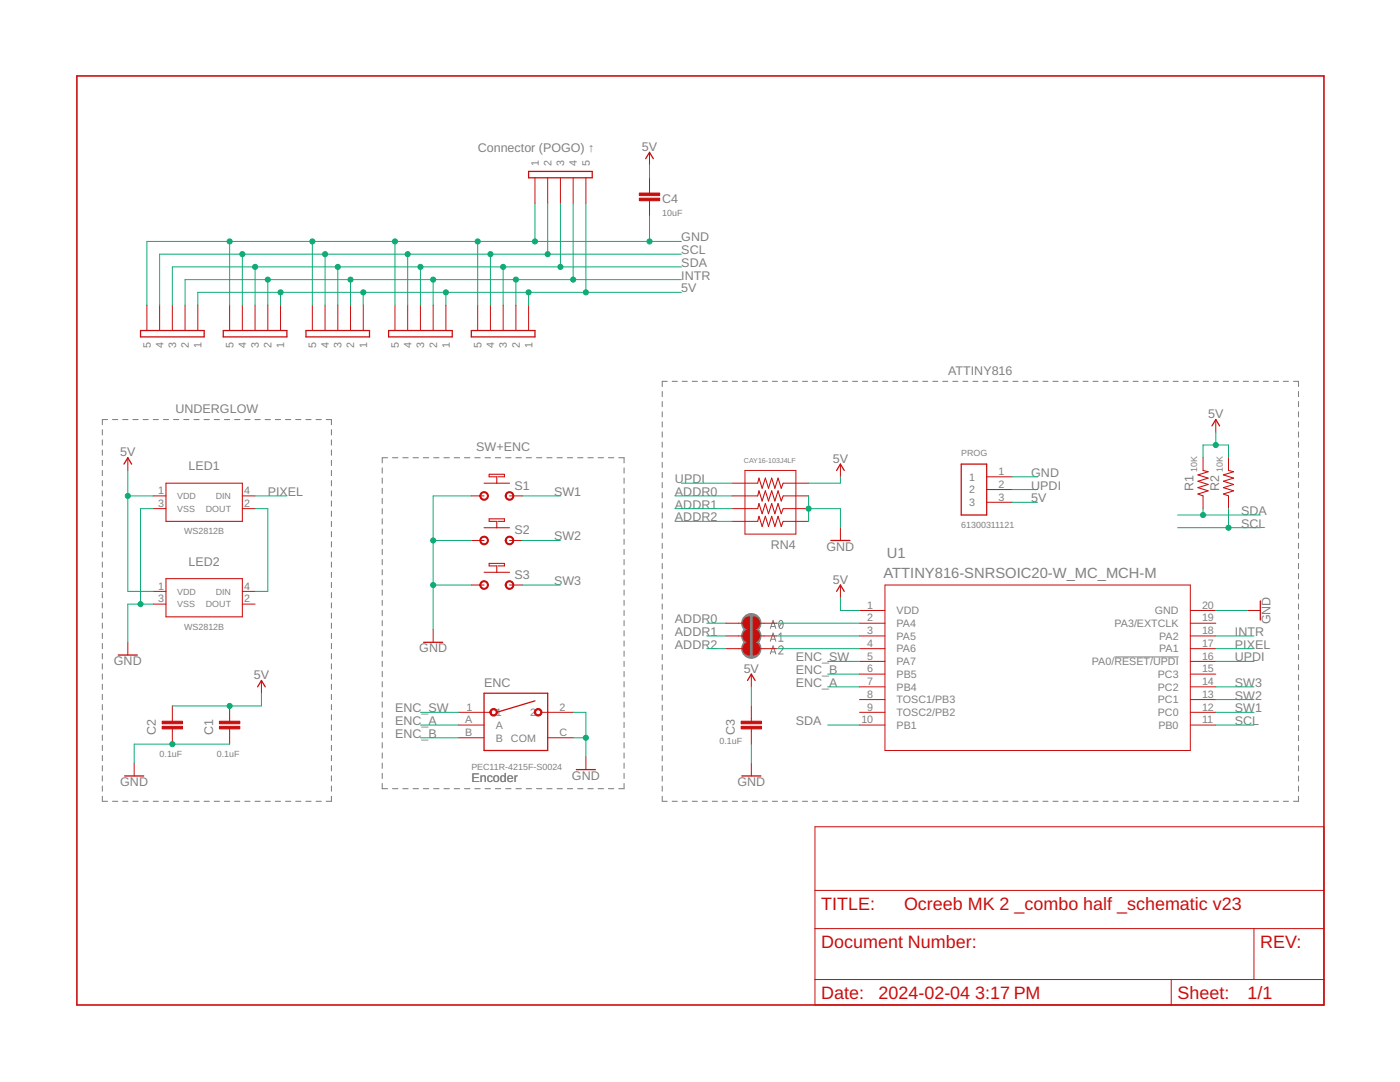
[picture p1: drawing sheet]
<svg xmlns="http://www.w3.org/2000/svg" width="279mm" height="216mm" viewBox="0 0 279 216" stroke-linecap="round" stroke-linejoin="round" font-family="sans-serif">
<g fill="none" stroke="#808080" stroke-width=".21">
<path d="M132.2 78.1v1M133.2 76.1h-1v1M134.2 76.1h1M136.2 76.1h1M138.2 76.1h1M140.2 76.1h1M142.2 76.1h1M144.2 76.1h1M146.2 76.1h1M148.2 76.1h1M150.2 76.1h1M152.2 76.1h1"/>
<path d="M154.2 76.1h1M156.2 76.1h1M158.2 76.1h1M160.2 76.1h1M162.2 76.1h1M164.2 76.1h1M166.2 76.1h1M168.1 76.1h1.1M170.2 76.1h1M172.1 76.1h1.1M174.2 76.1h1M176.1 76.1h1.1"/>
<path d="M178.2 76.1h1M180.1 76.1h1.1M182.2 76.1h1M184.1 76.1h1M186.2 76.1h1M188.2 76.1h.9M190.2 76.1h1M192.2 76.1h.9M194.2 76.1h1M196.2 76.1h.9M198.2 76.1h1M200.2 76.1h.9"/>
<path d="M202.1 76.1h1.1M204.2 76.1h.9M206.1 76.1h1.1M208.2 76.1h.9M210.1 76.1h1.1M212.2 76.1h.9M214.1 76.1h1.1M216.2 76.1h.9M218.1 76.1h1M220.2 76.1h.9M222.1 76.1h1M224.2 76.1h.9"/>
<path d="M226.1 76.1h1M228.2 76.1h1M230.1 76.1h1M232.2 76.1h1M234.1 76.1h1M236.1 76.1h1.1M238.1 76.1h1M240.1 76.1h1.1M242.1 76.1h1M244.1 76.1h1.1M246.1 76.1h1M248.1 76.1h1.1"/>
<path d="M250.1 76.1h1M252.1 76.1h1M254.1 76.1h1M256.1 76.1h1M258.1 76.1h1v1M259.1 78.1v1M20.4 85.7v1.1M20.4 87.8v1M20.4 89.8v1M20.4 91.8v1.1M20.4 93.9v1M20.4 95.9v1"/>
<path d="M20.4 97.9v1.1M20.4 100v1M21.5 83.7h-1.1v1.1M22.5 83.7h1M24.5 83.7h1M26.5 83.7h1.1M28.6 83.7h1M30.6 83.7h1M32.6 83.7h1M34.6 83.7h1.1M36.7 83.7h1M38.7 83.7h1"/>
<path d="M40.7 83.7h1.1M42.8 83.7h1M44.8 83.7h1M46.8 83.7h1.1M48.9 83.7h1M50.9 83.7h1M52.9 83.7h1.1M54.9 83.7h1.1M57 83.7h1M59 83.7h1M61 83.7h1.1M63.1 83.7h1"/>
<path d="M65.1 83.7h1v1.1M66.1 85.7v1.1M66.1 87.8v1M66.1 89.8v1M66.1 91.8v1.1M66.1 93.9v1M66.1 95.9v1M66.1 97.9v1.1M66.1 100v1M76.3 93.4v1M76.3 95.4v1M76.3 97.4v1.1"/>
<path d="M76.3 99.5v1M77.3 91.3h-1v1.1M78.3 91.3h1.1M80.4 91.3h1M82.4 91.3h1.1M84.5 91.3h1.1M86.6 91.3h1M88.6 91.3h1.1M90.7 91.3h1M92.7 91.3h1.1M94.8 91.3h1M96.8 91.3h1.1"/>
<path d="M98.9 91.3h1M100.9 91.3h1.1M103 91.3h1M105 91.3h1.1M107.1 91.3h1M109.1 91.3h1.1M111.2 91.3h1M113.2 91.3h1.1M115.3 91.3h1M117.3 91.3h1.1M119.4 91.3h1M121.4 91.3h1.1"/>
<path d="M123.5 91.3h1v1.1M124.5 93.4v1M124.5 95.4v1M124.5 97.4v1.1M124.5 99.5v1M132.2 80.1v1.1M132.2 82.2v1M132.2 84.2v1M132.2 86.2v1M132.2 88.2v1M132.2 90.2v1M132.2 92.3v1"/>
<path d="M132.2 94.3v1M132.2 96.3v1M132.2 98.3v1M259.1 80.1v1.1M259.1 82.2v1M259.1 84.2v1M259.1 86.2v1M259.1 88.2v1M259.1 90.2v1M259.1 92.3v1M259.1 94.3v1M259.1 96.3v1"/>
<path d="M259.1 98.3v1M20.4 102v1M20.4 104v1.1M20.4 106.1v1M20.4 108.1v1M20.4 110.1v1.1M20.4 112.2v1M20.4 114.2v1M20.4 116.2v1M20.4 118.3v1M66.1 102v1M66.1 104v1.1"/>
<path d="M66.1 106.1v1M66.1 108.1v1M66.1 110.1v1.1M66.1 112.2v1M66.1 114.2v1M66.1 116.2v1M66.1 118.3v1M76.3 101.5v1M76.3 103.5v1.1M76.3 105.6v1M76.3 107.6v1M76.3 109.6v1.1"/>
<path d="M76.3 111.7v1M76.3 113.7v1M76.3 115.7v1M76.3 117.8v1M76.3 119.8v1M124.5 101.5v1M124.5 103.5v1.1M124.5 105.6v1M124.5 107.6v1M124.5 109.6v1.1M124.5 111.7v1M124.5 113.7v1"/>
<path d="M124.5 115.7v1M124.5 117.8v1M124.5 119.8v1M132.2 100.3v1M132.2 102.3v1.1M132.2 104.4v1M132.2 106.4v1M132.2 108.4v1M132.2 110.4v1M132.2 112.4v1.1M132.2 114.5v1M132.2 116.5v1"/>
<path d="M132.2 118.5v1M259.1 100.3v1M259.1 102.3v1.1M259.1 104.4v1M259.1 106.4v1M259.1 108.4v1M259.1 110.4v1M259.1 112.4v1.1M259.1 114.5v1M259.1 116.5v1M259.1 118.5v1M20.4 120.3v1"/>
<path d="M20.4 122.3v1M20.4 124.3v1.1M20.4 126.4v1M20.4 128.4v1M20.4 130.4v1.1M20.4 132.5v1M20.4 134.5v1M20.4 136.5v1.1M20.4 138.6v1M66.1 120.3v1M66.1 122.3v1M66.1 124.3v1.1"/>
<path d="M66.1 126.4v1M66.1 128.4v1M66.1 130.4v1.1M66.1 132.5v1M66.1 134.5v1M66.1 136.5v1.1M66.1 138.6v1M76.3 121.8v1M76.3 123.8v1.1M76.3 125.9v1M76.3 127.9v1M76.3 129.9v1.1"/>
<path d="M76.3 132v1M76.3 134v1M76.3 136v1.1M76.3 138v1.1M124.5 121.8v1M124.5 123.8v1.1M124.5 125.9v1M124.5 127.9v1M124.5 129.9v1.1M124.5 132v1M124.5 134v1M124.5 136v1.1"/>
<path d="M124.5 138v1.1M132.2 120.5v1M132.2 122.5v1.1M132.2 124.6v1M132.2 126.6v1M132.2 128.6v1M132.2 130.6v1M132.2 132.6v1M132.2 134.7v1M132.2 136.7v1M132.2 138.7v1M259.1 120.5v1"/>
<path d="M259.1 122.5v1.1M259.1 124.6v1M259.1 126.6v1M259.1 128.6v1M259.1 130.6v1M259.1 132.6v1M259.1 134.7v1M259.1 136.7v1M259.1 138.7v1M20.4 140.6v1M20.4 142.6v1.1M20.4 144.7v1"/>
<path d="M20.4 146.7v1M20.4 148.7v1.1M20.4 150.7v1.1M20.4 152.8v1M20.4 154.8v1.1M20.4 156.8v1.1M20.4 158.9v1h1.1M22.5 159.9h1M24.5 159.9h1M26.5 159.9h1.1M28.6 159.9h1M30.6 159.9h1"/>
<path d="M32.6 159.9h1M34.6 159.9h1.1M36.7 159.9h1M38.7 159.9h1M40.7 159.9h1.1M42.8 159.9h1M44.8 159.9h1M46.8 159.9h1.1M48.9 159.9h1M50.9 159.9h1M52.9 159.9h1.1M54.9 159.9h1.1"/>
<path d="M57 159.9h1M59 159.9h1M61 159.9h1.1M63.1 159.9h1M66.1 140.6v1M66.1 142.6v1.1M66.1 144.7v1M66.1 146.7v1M66.1 148.7v1.1M66.1 150.7v1.1M66.1 152.8v1M66.1 154.8v1.1"/>
<path d="M66.1 156.8v1.1M66.1 158.9v1h-1M76.3 140.1v1M76.3 142.1v1.1M76.3 144.1v1.1M76.3 146.2v1M76.3 148.2v1M76.3 150.2v1.1M76.3 152.3v1M76.3 154.3v1M76.3 156.3v1.1h1M78.3 157.4h1.1"/>
<path d="M80.4 157.4h1M82.4 157.4h1.1M84.5 157.4h1.1M86.6 157.4h1M88.6 157.4h1.1M90.7 157.4h1M92.7 157.4h1.1M94.8 157.4h1M96.8 157.4h1.1M98.9 157.4h1M100.9 157.4h1.1M103 157.4h1"/>
<path d="M105 157.4h1.1M107.1 157.4h1M109.1 157.4h1.1M111.2 157.4h1M113.2 157.4h1.1M115.3 157.4h1M117.3 157.4h1.1M119.4 157.4h1M121.4 157.4h1.1M124.5 140.1v1M124.5 142.1v1.1M124.5 144.1v1.1"/>
<path d="M124.5 146.2v1M124.5 148.2v1M124.5 150.2v1.1M124.5 152.3v1M124.5 154.3v1M124.5 156.3v1.1h-1M132.2 158.9v1h1M132.2 140.7v1M132.2 142.7v1M132.2 144.8v1M132.2 146.8v1M132.2 148.8v1"/>
<path d="M132.2 150.8v1M132.2 152.8v1M132.2 154.9v1M132.2 156.9v1M134.2 159.9h1M136.2 159.9h1M138.2 159.9h1M140.2 159.9h1M142.2 159.9h1M144.2 159.9h1M146.2 159.9h1M148.2 159.9h1"/>
<path d="M150.2 159.9h1M152.2 159.9h1M154.2 159.9h1M156.2 159.9h1M158.2 159.9h1M160.2 159.9h1M162.2 159.9h1M164.2 159.9h1M166.2 159.9h1M168.1 159.9h1.1M170.2 159.9h1M172.1 159.9h1.1"/>
<path d="M174.2 159.9h1M176.1 159.9h1.1M178.2 159.9h1M180.1 159.9h1.1M182.2 159.9h1M184.1 159.9h1M186.2 159.9h1M188.2 159.9h.9M190.2 159.9h1M192.2 159.9h.9M194.2 159.9h1M196.2 159.9h.9"/>
<path d="M198.2 159.9h1M200.2 159.9h.9M202.1 159.9h1.1M204.2 159.9h.9M206.1 159.9h1.1M208.2 159.9h.9M210.1 159.9h1.1M212.2 159.9h.9M214.1 159.9h1.1M216.2 159.9h.9M218.1 159.9h1M220.2 159.9h.9"/>
<path d="M222.1 159.9h1M224.2 159.9h.9M226.1 159.9h1M228.2 159.9h1M230.1 159.9h1M232.2 159.9h1M234.1 159.9h1M236.1 159.9h1.1M238.1 159.9h1M240.1 159.9h1.1M242.1 159.9h1M244.1 159.9h1.1"/>
<path d="M246.1 159.9h1M248.1 159.9h1.1M250.1 159.9h1M252.1 159.9h1M254.1 159.9h1M256.1 159.9h1M259.1 158.9v1h-1M259.1 140.7v1M259.1 142.7v1M259.1 144.8v1M259.1 146.8v1M259.1 148.8v1"/>
<path d="M259.1 150.8v1M259.1 152.8v1M259.1 154.9v1M259.1 156.9v1"/>
</g>
<path d="M153.7 125.4l.6-1.6 .5 1.6M153.7 128l.6-1.7 .5 1.7M153.7 130.5l.6-1.6 .5 1.6M153.9 125h.8M153.9 127.6h.8M153.9 130.1h.8M155.4 129.2a.44 .44 0 0 1 .6-.3 .44 .44 0 0 1 .2 .7l-.8 .9h.9M155.4 126.7l.5-.4v1.7M155.4 128h.9M155.6 123.9l.3-.1a.97 .97 0 0 1 0 1.6 1 1 0 0 1-.3-1.5zM156.2 124.2l-.7 .9M222.4 131.1h12.8" fill="none" stroke="#808080" stroke-width=".2"/>
<g fill="#808080" stroke="#808080" stroke-width=".2">
<circle cx="149.9" cy="124.4" r="1.93"/>
<circle cx="149.9" cy="126.9" r="1.93"/>
<circle cx="149.9" cy="129.4" r="1.93"/>
</g>
<path d="M15.3 15.2h248.9v185.3h-248.9z" fill="none" stroke="#c90d0c" stroke-width=".32"/>
<g fill="none" stroke="#c90d0c" stroke-width=".2">
<path d="M106.8 35.5v5.1M109.3 35.5v5.1M111.8 35.5v5.1M114.4 35.5v5.1M116.9 35.5v5.1M129.6 30.4v2.5M129.6 35.5v3M129.6 40v3.1M29.3 60.9v5.1M31.9 60.9v5.1M34.4 60.9v5.1M36.9 60.9v5.1"/>
<path d="M39.5 60.9v5.1M45.8 60.9v5.1M48.4 60.9v5.1M50.9 60.9v5.1M53.4 60.9v5.1M56 60.9v5.1M62.3 60.9v5.1M64.9 60.9v5.1M67.4 60.9v5.1M70 60.9v5.1M72.5 60.9v5.1M78.8 60.9v5.1"/>
<path d="M81.4 60.9v5.1M83.9 60.9v5.1M86.4 60.9v5.1M89 60.9v5.1M95.3 60.9v5.1M97.9 60.9v5.1M100.4 60.9v5.1M103 60.9v5.1M105.5 60.9v5.1M25.5 91.3v2.6M30.6 99h2.5M48.4 99h2.5"/>
<path d="M94.1 99h2.5M101.7 99h2.5M146.1 99h5.1M146.1 96.4h5.1M148.7 93.9h10.1v12.7h-10.1zM156.3 99h5.1M156.3 96.4h5.1M167.7 92.6v2.5M196.9 95.1h5.1M196.9 97.7h5.1M240.1 91.3v2.6M240.1 99v2.5"/>
<path d="M242.6 83.7v2.6M245.2 91.3v2.6M245.2 99v2.5M30.6 101.5h2.5M30.6 118h2.5M48.4 101.5h2.5M48.4 118h2.5M94.1 107.8h2.5M94.1 116.7h2.5M101.7 107.8h2.5M101.7 116.7h2.5M146.1 101.5h5.1"/>
<path d="M146.1 104h5.1M156.3 101.5h5.1M156.3 104h5.1M167.7 105.3v2.5M167.7 116.7v2.6M176.6 116.7h61v33.1h-61zM196.9 100.2h5.1M25.5 128.2v2.5M30.6 120.5h2.5M48.4 120.5h2.5M52.2 135.8v2.5M86.4 125.6v2.6"/>
<path d="M144.9 124.4h3.4M144.9 126.9h3.4M144.9 129.4h3.4M149.9 134.5v2.6M151.6 124.4h3.4M151.6 126.9h3.4M151.6 129.4h3.4M171.5 121.8h5.1M171.5 124.4h5.1M171.5 126.9h5.1M171.5 129.4h5.1M171.5 132h5.1"/>
<path d="M171.5 134.5h5.1M171.5 137.1h5.1M171.5 139.6h5.1M237.6 121.8h5M237.6 124.4h5M237.6 126.9h5M237.6 129.4h5M237.6 132h5M237.6 134.5h5M237.6 137.1h5M237.6 139.6h5M249 121.8h2.5"/>
<path d="M26.8 152.3v2.5M34.4 140.9v3M34.4 145.4v3.1M45.8 140.9v3M45.8 145.4v3.1M91.5 142.1h6.4M91.5 144.7h5.1M91.5 147.2h5.1M108 142.1h6.4M109.3 147.2h5.1M116.9 151v2.6M149.9 140.9v3"/>
<path d="M149.9 145.4v3.1M149.9 152.3v2.5M171.5 142.1h5.1M171.5 144.7h5.1M237.6 142.1h5M237.6 144.7h5M162.6 165h101.6v35.5h-101.6zM162.6 177.7h101.6M162.6 185.3h101.6M162.6 195.5h101.6M233.7 195.5v5M250.3 185.3v10.2"/>
</g>
<g fill="none" stroke="#c90d0c" stroke-width=".25">
<path d="M105.5 34.2h12.7v1.3h-12.7zM128.9 31.7l.7-1.3 .8 1.3M28 66h12.7v1.2h-12.7zM44.6 66h12.7v1.2h-12.7zM61.1 66h12.6v1.2h-12.6zM77.6 66h12.7v1.2h-12.7zM94.1 66h12.7v1.2h-12.7zM24.7 92.6l.8-1.3 .8 1.3M167 93.9l.7-1.3 .8 1.3M191.8 92.6h5.1v10.2h-5.1zM241.9 85l.7-1.3 .8 1.3M165.8 107.8h3.8"/>
<path d="M167 118l.7-1.3 .8 1.3M251.5 119.9v3.8M23.6 130.7h3.8M51.4 137.1l.8-1.3 .7 1.3M84.5 128.2h3.8M96.6 138.3h12.7v11.5h-12.7zM106.8 139.8l-7.7 2.3M149.2 135.8l.7-1.3 .8 1.3M24.9 154.8h3.8M115 153.6h3.8M148 154.8h3.8"/>
</g>
<g fill="#c90d0c" stroke="#c90d0c" stroke-width=".2">
<path d="M97.9 141.6a.76 .76 0 0 1 1.3 .1 .76 .76 0 0 1-.5 1.2 .76 .76 0 0 1-1-.8h.3a.51 .51 0 0 1 .7-.5 .51 .51 0 0 1 .2 .8 .51 .51 0 0 1-.9-.1v-.2h-.3z" fill-rule="evenodd"/>
<path d="M106.8 141.6a.76 .76 0 0 1 1.2 .1 .76 .76 0 0 1-.4 1.2 .76 .76 0 0 1-1-.8h.3a.51 .51 0 0 1 .7-.5 .51 .51 0 0 1 .2 .8 .51 .51 0 0 1-.9-.1v-.2h-.3z" fill-rule="evenodd"/>
<path d="M95.9 98.4a.87 .87 0 0 1 1.4 0 .87 .87 0 0 1-.4 1.4 .87 .87 0 0 1-1.1-.8h.1a.66 .66 0 0 1 1-.7 .66 .66 0 0 1 .2 1.1 .66 .66 0 0 1-1.1-.2l-.1-.2h-.1z" fill-rule="evenodd"/>
<path d="M101 98.4a.86 .86 0 0 1 1.4 .1 .86 .86 0 0 1-.5 1.3 .86 .86 0 0 1-1.1-.8h.2a.66 .66 0 0 1 .9-.7 .66 .66 0 0 1 .2 1.1 .66 .66 0 0 1-1-.2l-.1-.2h-.2z" fill-rule="evenodd"/>
<path d="M95.9 107.3a.87 .87 0 0 1 1.4 0 .87 .87 0 0 1-.4 1.3 .87 .87 0 0 1-1.1-.8h.1a.66 .66 0 0 1 1-.6 .66 .66 0 0 1 .2 1.1 .66 .66 0 0 1-1.1-.2l-.1-.3h-.1z" fill-rule="evenodd"/>
<path d="M101 107.3a.86 .86 0 0 1 1.4 .1 .86 .86 0 0 1-.5 1.3 .86 .86 0 0 1-1.1-.9h.2a.66 .66 0 0 1 .9-.6 .66 .66 0 0 1 .2 1.1 .66 .66 0 0 1-1-.2l-.1-.3h-.2z" fill-rule="evenodd"/>
<path d="M95.9 116.2a.87 .87 0 0 1 1.4 0 .87 .87 0 0 1-.4 1.3 .87 .87 0 0 1-1.1-.8h.1a.66 .66 0 0 1 1-.6 .66 .66 0 0 1 .2 1.1 .66 .66 0 0 1-1.1-.3l-.1-.2h-.1z" fill-rule="evenodd"/>
<path d="M101 116.2a.86 .86 0 0 1 1.4 .1 .86 .86 0 0 1-.5 1.3 .86 .86 0 0 1-1.1-.9h.2a.66 .66 0 0 1 .9-.6 .66 .66 0 0 1 .2 1.1 .66 .66 0 0 1-1-.3l-.1-.2h-.2z" fill-rule="evenodd"/>
<path d="M150.3 123.1a1.27 1.27 0 0 1 1.3 1.3 1.27 1.27 0 0 1-1.3 1.2z" fill-rule="evenodd"/>
<path d="M148.6 123.5l.5-.4h.5v2.5a1.26 1.26 0 0 1-1.2-.7 1.26 1.26 0 0 1 .2-1.4z" fill-rule="evenodd"/>
<path d="M150.3 125.6a1.27 1.27 0 0 1 1.3 1.3 1.27 1.27 0 0 1-1.3 1.3z" fill-rule="evenodd"/>
<path d="M148.6 126l.5-.3 .5-.1v2.6a1.26 1.26 0 0 1-1.2-.8 1.26 1.26 0 0 1 .2-1.4z" fill-rule="evenodd"/>
<path d="M150.3 128.2a1.27 1.27 0 0 1 1.3 1.2 1.27 1.27 0 0 1-1.3 1.3z" fill-rule="evenodd"/>
<path d="M148.6 128.6l.5-.4h.5v2.5a1.26 1.26 0 0 1-1.2-.7 1.26 1.26 0 0 1 .2-1.4z" fill-rule="evenodd"/>
</g>
<g fill="none" stroke="#c90d0c" stroke-width=".21">
<path d="M33.1 96.4h15.3v7.6h-15.3zM96.6 96.4h5.1M99.4 95.1h1.3v-.5h-3.1v.5h1.5v1.3M151.2 99l.3-1.1 .6 2.1 .6-2.1 .7 2.1 .6-2.1 .6 2.1 .7-2.1 .6 2.1 .4-1M151.2 96.4l.3-1 .6 2 .6-2 .7 2 .6-2 .6 2 .7-2 .6 2 .4-1M240.1 93.9l1 .2-2 .7 2 .6-2 .6 2 .7-2 .6 2 .6-2 .7 1 .4M245.2 93.9l1 .2-2 .7 2 .6-2 .6 2 .7-2 .6 2 .6-2 .7 1 .4M33.1 115.5h15.3v7.6h-15.3zM96.6 105.3h5.1M96.6 114.2h5.1M99.4 104h1.3v-.5h-3.1v.5h1.5v1.3M99.4 112.9h1.3v-.5h-3.1v.5h1.5v1.3"/>
<path d="M151.2 104l.3-1 .6 2.1 .6-2.1 .7 2.1 .6-2.1 .6 2.1 .7-2.1 .6 2.1 .4-1.1M151.2 101.5l.3-1 .6 2 .6-2 .7 2 .6-2 .6 2 .7-2 .6 2 .4-1"/>
</g>
<g fill="#c90d0c" stroke="#c90d0c" stroke-width=".2">
<path d="M43.8 143.9h4.1v.5h-4.1z"/>
<path d="M43.8 144.9h4.1v.5h-4.1z"/>
<path d="M32.4 143.9h4v.5h-4z"/>
<path d="M32.4 144.9h4v.5h-4z"/>
<path d="M147.9 143.9h4.1v.5h-4.1z"/>
<path d="M147.9 144.9h4.1v.5h-4.1z"/>
<path d="M127.6 38.5h4.1v.5h-4.1z"/>
<path d="M127.6 39.5h4.1v.5h-4.1z"/>
</g>
<g fill="none" stroke="#0dab76" stroke-width=".2">
<path d="M129.6 32.9v2.6M45.8 48.2v12.7M48.4 50.7v10.2M50.9 53.3v7.6M53.4 55.8v5.1M56 58.3v2.6M62.3 48.2v12.7M64.9 50.7v10.2M67.4 53.3v7.6M70 55.8v5.1M72.5 58.3v2.6M78.8 48.2v12.7"/>
<path d="M81.4 50.7v10.2M83.9 53.3v7.6M86.4 55.8v5.1M89 58.3v2.6M95.3 48.2v12.7M97.9 50.7v10.2M100.4 53.3v7.6M103 55.8v5.1M105.5 58.3v2.6M106.8 40.6v7.6M109.3 40.6v10.1M111.8 40.6v12.7"/>
<path d="M114.4 40.6v15.2M116.9 40.6v17.7M129.6 43.1v5.1M136 58.3h-96.5v2.6M136 48.2h-106.7v12.7M136 55.8h-99.1v5.1M136 50.7h-104.1v10.2M136 53.3h-101.6v7.6M25.5 93.9v24.1h5.1M25.5 99h5.1M50.9 99h6.4M94.1 99h-7.7v26.6"/>
<path d="M104.2 99h7.6M134.7 99h11.4M136 96.4h10.1M161.4 99v5M167.7 95.1v1.3h-6.3M202 95.1h5.1M202 97.7h5.1M240.1 91.3v-2.5h5.1v2.5M242.6 86.3v2.5M30.6 101.5h-2.6v19M50.9 101.5h2.5v16.5h-2.5M86.4 116.7h7.7"/>
<path d="M86.4 107.8h7.7M104.2 116.7h7.6M104.2 107.8h7.6M134.7 101.5h11.4M134.7 104h11.4M161.4 101.5h6.3v3.8M167.7 119.3v2.5h3.8M202 100.2h5.1M235 105.3h16.5M235 102.8h16.5M240.1 101.5v1.3M245.2 101.5v3.8"/>
<path d="M30.6 120.5h-5.1v7.7M52.2 138.3v2.6h-17.8M141.1 126.9h3.8M141.1 129.4h3.8M141.1 124.4h3.8M149.9 137.1v3.8M155 126.9h16.5M155 129.4h16.5M155 124.4h16.5M165.2 132h6.3M165.2 137.1h6.3M165.2 134.5h6.3"/>
<path d="M242.6 121.8h6.4M242.6 126.9h7.7M242.6 132h7.7M242.6 137.1h7.7M242.6 129.4h7.7M242.6 139.6h7.7M45.8 148.5h-19v3.8M83.9 142.1h7.6M83.9 147.2h7.6M83.9 144.7h7.6M114.4 142.1h2.5v8.9M114.4 147.2h2.5"/>
<path d="M149.9 148.5v3.8M165.2 144.7h6.3M242.6 142.1h7.7M242.6 144.7h7.7"/>
</g>
<g fill="#0dab76" stroke="#0dab76" stroke-width=".2">
<circle cx="56" cy="58.3" r=".51"/>
<circle cx="72.5" cy="58.3" r=".51"/>
<circle cx="89" cy="58.3" r=".51"/>
<circle cx="105.5" cy="58.3" r=".51"/>
<circle cx="116.9" cy="58.3" r=".51"/>
<circle cx="25.5" cy="99" r=".51"/>
<circle cx="45.8" cy="140.9" r=".51"/>
<circle cx="242.6" cy="88.8" r=".51"/>
<circle cx="45.8" cy="48.2" r=".51"/>
<circle cx="62.3" cy="48.2" r=".51"/>
<circle cx="78.8" cy="48.2" r=".51"/>
<circle cx="95.3" cy="48.2" r=".51"/>
<circle cx="106.8" cy="48.2" r=".51"/>
<circle cx="129.6" cy="48.2" r=".51"/>
<circle cx="116.9" cy="147.2" r=".51"/>
<circle cx="34.4" cy="148.5" r=".51"/>
<circle cx="28" cy="120.5" r=".51"/>
<circle cx="86.4" cy="116.7" r=".51"/>
<circle cx="86.4" cy="107.8" r=".51"/>
<circle cx="161.4" cy="101.5" r=".51"/>
<circle cx="53.4" cy="55.8" r=".51"/>
<circle cx="70" cy="55.8" r=".51"/>
<circle cx="86.4" cy="55.8" r=".51"/>
<circle cx="103" cy="55.8" r=".51"/>
<circle cx="114.4" cy="55.8" r=".51"/>
<circle cx="48.4" cy="50.7" r=".51"/>
<circle cx="64.9" cy="50.7" r=".51"/>
<circle cx="81.4" cy="50.7" r=".51"/>
<circle cx="97.9" cy="50.7" r=".51"/>
<circle cx="109.3" cy="50.7" r=".51"/>
<circle cx="245.2" cy="105.3" r=".51"/>
<circle cx="50.9" cy="53.3" r=".51"/>
<circle cx="67.4" cy="53.3" r=".51"/>
<circle cx="83.9" cy="53.3" r=".51"/>
<circle cx="100.4" cy="53.3" r=".51"/>
<circle cx="111.8" cy="53.3" r=".51"/>
<circle cx="240.1" cy="102.8" r=".51"/>
</g>
<g font-size="3.6" fill="#c90d0c">
<text x="163.9" y="181.5">TITLE:</text>
<text x="180.4" y="181.5">Ocreeb MK 2 _combo half _schematic v23</text>
<text x="163.9" y="189.1">Document Number:</text>
<text x="251.5" y="189.1">REV:</text>
<text x="163.9" y="199.3">Date:</text>
<text x="175.3" y="199.3">2024-02-04</text>
<text x="194.6" y="199.3">3:17 PM</text>
<text x="235" y="199.3">Sheet:</text>
<text x="249" y="199.3">1/1</text>
</g>
<g font-size="2.9" fill="#808080">
<text x="177" y="111.4">U1</text>
<text x="176.3" y="115.2">ATTINY816-SNRSOIC20-W_MC_MCH-M</text>
</g>
<g font-size="2.5" fill="#808080">
<text x="95.3" y="30.4">Connector (POGO) ↑</text>
<text x="128.1" y="30.1">5V</text>
<text x="132.2" y="40.6">C4</text>
<text x="136" y="48.2">GND</text>
<text x="136" y="50.7">SCL</text>
<text x="136" y="53.2">SDA</text>
<text x="136" y="58.3">5V</text>
<text x="136" y="55.8">INTR</text>
<text x="189.2" y="74.8">ATTINY816</text>
<text x="35" y="82.5">UNDERGLOW</text>
<text x="241.1" y="83.5">5V</text>
<text x="24" y="91.1">5V</text>
<text x="37.6" y="93.9">LED1</text>
<text x="95" y="90.1">SW+ENC</text>
<text x="166.2" y="92.4">5V</text>
<text x="205.8" y="95.1">GND</text>
<text x="53.4" y="99">PIXEL</text>
<text x="102.7" y="97.7">S1</text>
<text x="110.6" y="99">SW1</text>
<text x="134.7" y="96.4">UPDI</text>
<text x="134.7" y="99">ADDR0</text>
<text x="134.7" y="101.5">ADDR1</text>
<text x="205.8" y="100.2">5V</text>
<text x="205.8" y="97.7">UPDI</text>
<text x="238.2" y="98" transform="rotate(-90 238.2 98)">R1</text>
<text x="243.3" y="98" transform="rotate(-90 243.3 98)">R2</text>
<text x="102.7" y="106.6">S2</text>
<text x="110.6" y="107.8">SW2</text>
<text x="134.7" y="104">ADDR2</text>
<text x="247.7" y="105.3">SCL</text>
<text x="247.7" y="102.8">SDA</text>
<text x="37.6" y="112.9">LED2</text>
<text x="153.8" y="109.6">RN4</text>
<text x="164.9" y="109.9">GND</text>
<text x="102.7" y="115.5">S3</text>
<text x="110.6" y="116.7">SW3</text>
<text x="166.2" y="116.5">5V</text>
<text x="134.7" y="124.4">ADDR0</text>
<text x="253.6" y="124.6" transform="rotate(-90 253.6 124.6)">GND</text>
<text x="83.7" y="130.2">GND</text>
<text x="134.7" y="126.9">ADDR1</text>
<text x="134.7" y="129.4">ADDR2</text>
<text x="158.8" y="132">ENC_SW</text>
<text x="246.4" y="126.9">INTR</text>
<text x="246.4" y="129.4">PIXEL</text>
<text x="246.4" y="132">UPDI</text>
<text x="22.7" y="132.7">GND</text>
<text x="50.6" y="135.5">5V</text>
<text x="96.6" y="137">ENC</text>
<text x="148.4" y="134.3">5V</text>
<text x="158.8" y="137">ENC_A</text>
<text x="158.8" y="134.5">ENC_B</text>
<text x="246.4" y="137">SW3</text>
<text x="78.8" y="142.1">ENC_SW</text>
<text x="246.4" y="142.1">SW1</text>
<text x="246.4" y="139.6">SW2</text>
<text x="31.1" y="146.6" transform="rotate(-90 31.1 146.6)">C2</text>
<text x="42.5" y="146.6" transform="rotate(-90 42.5 146.6)">C1</text>
<text x="78.8" y="144.7">ENC_A</text>
<text x="78.8" y="147.2">ENC_B</text>
<text x="146.6" y="146.6" transform="rotate(-90 146.6 146.6)">C3</text>
<text x="158.8" y="144.7">SDA</text>
<text x="246.4" y="144.7">SCL</text>
<text x="114.2" y="155.6">GND</text>
<text x="24" y="156.9">GND</text>
<text x="94.1" y="156.1">Encoder</text>
<text x="147.2" y="156.9">GND</text>
</g>
<g font-size="2.1" fill="#808080">
<text x="107.5" y="33.1" transform="rotate(-90 107.5 33.1)">1</text>
<text x="110.1" y="33.1" transform="rotate(-90 110.1 33.1)">2</text>
<text x="112.6" y="33.1" transform="rotate(-90 112.6 33.1)">3</text>
<text x="115.1" y="33.1" transform="rotate(-90 115.1 33.1)">4</text>
<text x="117.7" y="33.1" transform="rotate(-90 117.7 33.1)">5</text>
<text x="30.1" y="69.5" transform="rotate(-90 30.1 69.5)">5</text>
<text x="32.6" y="69.5" transform="rotate(-90 32.6 69.5)">4</text>
<text x="35.2" y="69.5" transform="rotate(-90 35.2 69.5)">3</text>
<text x="37.7" y="69.5" transform="rotate(-90 37.7 69.5)">2</text>
<text x="40.2" y="69.5" transform="rotate(-90 40.2 69.5)">1</text>
<text x="46.6" y="69.5" transform="rotate(-90 46.6 69.5)">5</text>
<text x="49.1" y="69.5" transform="rotate(-90 49.1 69.5)">4</text>
<text x="51.7" y="69.5" transform="rotate(-90 51.7 69.5)">3</text>
<text x="54.2" y="69.5" transform="rotate(-90 54.2 69.5)">2</text>
<text x="56.7" y="69.5" transform="rotate(-90 56.7 69.5)">1</text>
<text x="63.1" y="69.5" transform="rotate(-90 63.1 69.5)">5</text>
<text x="65.6" y="69.5" transform="rotate(-90 65.6 69.5)">4</text>
<text x="68.2" y="69.5" transform="rotate(-90 68.2 69.5)">3</text>
<text x="70.7" y="69.5" transform="rotate(-90 70.7 69.5)">2</text>
<text x="73.2" y="69.5" transform="rotate(-90 73.2 69.5)">1</text>
<text x="79.6" y="69.5" transform="rotate(-90 79.6 69.5)">5</text>
<text x="82.1" y="69.5" transform="rotate(-90 82.1 69.5)">4</text>
<text x="84.7" y="69.5" transform="rotate(-90 84.7 69.5)">3</text>
<text x="87.2" y="69.5" transform="rotate(-90 87.2 69.5)">2</text>
<text x="89.8" y="69.5" transform="rotate(-90 89.8 69.5)">1</text>
<text x="96.1" y="69.5" transform="rotate(-90 96.1 69.5)">5</text>
<text x="98.6" y="69.5" transform="rotate(-90 98.6 69.5)">4</text>
<text x="101.2" y="69.5" transform="rotate(-90 101.2 69.5)">3</text>
<text x="103.7" y="69.5" transform="rotate(-90 103.7 69.5)">2</text>
<text x="106.3" y="69.5" transform="rotate(-90 106.3 69.5)">1</text>
<text x="193.4" y="95.9">1</text>
<text x="199.3" y="94.8">1</text>
<text x="31.6" y="98.6">1</text>
<text x="31.6" y="101.1">3</text>
<text x="48.7" y="101.1">2</text>
<text x="48.7" y="98.6">4</text>
<text x="193.4" y="98.5">2</text>
<text x="193.4" y="101">3</text>
<text x="199.3" y="97.3">2</text>
<text x="199.3" y="99.9">3</text>
<text x="31.6" y="117.6">1</text>
<text x="48.7" y="117.6">4</text>
<text x="31.6" y="120.2">3</text>
<text x="48.7" y="120.2">2</text>
<text x="173.1" y="121.5">1</text>
<text x="173.1" y="124">2</text>
<text x="178.9" y="122.6">VDD</text>
<text x="178.9" y="125.1">PA4</text>
<text x="222.4" y="125.1">PA3/EXTCLK</text>
<text x="230.5" y="122.6">GND</text>
<text x="239.9" y="124">19</text>
<text x="239.9" y="121.5">20</text>
<text x="173.1" y="126.5">3</text>
<text x="173.1" y="129.1">4</text>
<text x="173.1" y="131.6">5</text>
<text x="178.9" y="127.7">PA5</text>
<text x="178.9" y="130.2">PA6</text>
<text x="231.3" y="130.2">PA1</text>
<text x="231.3" y="127.7">PA2</text>
<text x="239.9" y="131.6">16</text>
<text x="239.9" y="129.1">17</text>
<text x="239.9" y="126.5">18</text>
<text x="173.1" y="134.2">6</text>
<text x="173.1" y="136.7">7</text>
<text x="178.9" y="132.7">PA7</text>
<text x="178.9" y="135.3">PB5</text>
<text x="178.9" y="137.8">PB4</text>
<text x="217.9" y="132.7">PA0/RESET/UPDI</text>
<text x="231.1" y="137.8">PC2</text>
<text x="231.1" y="135.3">PC3</text>
<text x="239.9" y="136.7">14</text>
<text x="239.9" y="134.2">15</text>
<text x="93.1" y="141.8">1</text>
<text x="98.9" y="142.9">1</text>
<text x="105.8" y="142.9">2</text>
<text x="111.6" y="141.8">2</text>
<text x="173.1" y="139.2">8</text>
<text x="173.1" y="141.8">9</text>
<text x="178.9" y="140.3">TOSC1/PB3</text>
<text x="178.9" y="142.9">TOSC2/PB2</text>
<text x="231.1" y="142.9">PC0</text>
<text x="231.1" y="140.4">PC1</text>
<text x="239.9" y="141.8">12</text>
<text x="239.9" y="139.2">13</text>
<text x="92.9" y="144.3">A</text>
<text x="92.9" y="146.9">B</text>
<text x="98.9" y="145.4">A</text>
<text x="98.9" y="148">B</text>
<text x="102" y="148">COM</text>
<text x="111.6" y="146.9">C</text>
<text x="171.9" y="144.3">10</text>
<text x="178.9" y="145.4">PB1</text>
<text x="231.2" y="145.4">PB0</text>
<text x="239.9" y="144.3">11</text>
</g>
<g font-size="1.8" fill="#808080">
<text x="132.2" y="43.1">10uF</text>
<text x="191.8" y="91.1">PROG</text>
<text x="239" y="94.2" transform="rotate(-90 239 94.2)">10K</text>
<text x="244" y="94.2" transform="rotate(-90 244 94.2)">10K</text>
<text x="35.4" y="99.6">VDD</text>
<text x="43.1" y="99.6">DIN</text>
<text x="35.4" y="102.1">VSS</text>
<text x="36.7" y="106.6">WS2812B</text>
<text x="41.1" y="102.1">DOUT</text>
<text x="191.8" y="105.3">61300311121</text>
<text x="35.4" y="118.6">VDD</text>
<text x="43.1" y="118.6">DIN</text>
<text x="35.4" y="121.2">VSS</text>
<text x="36.7" y="125.6">WS2812B</text>
<text x="41.1" y="121.2">DOUT</text>
<text x="143.6" y="148.5">0.1uF</text>
<text x="31.9" y="151">0.1uF</text>
<text x="43.3" y="151">0.1uF</text>
<text x="94.1" y="153.6">PEC11R-4215F-S0024</text>
</g>
<text font-size="1.4" fill="#808080" x="148.5" y="92.3">CAY16-103J4LF</text>
</svg>
